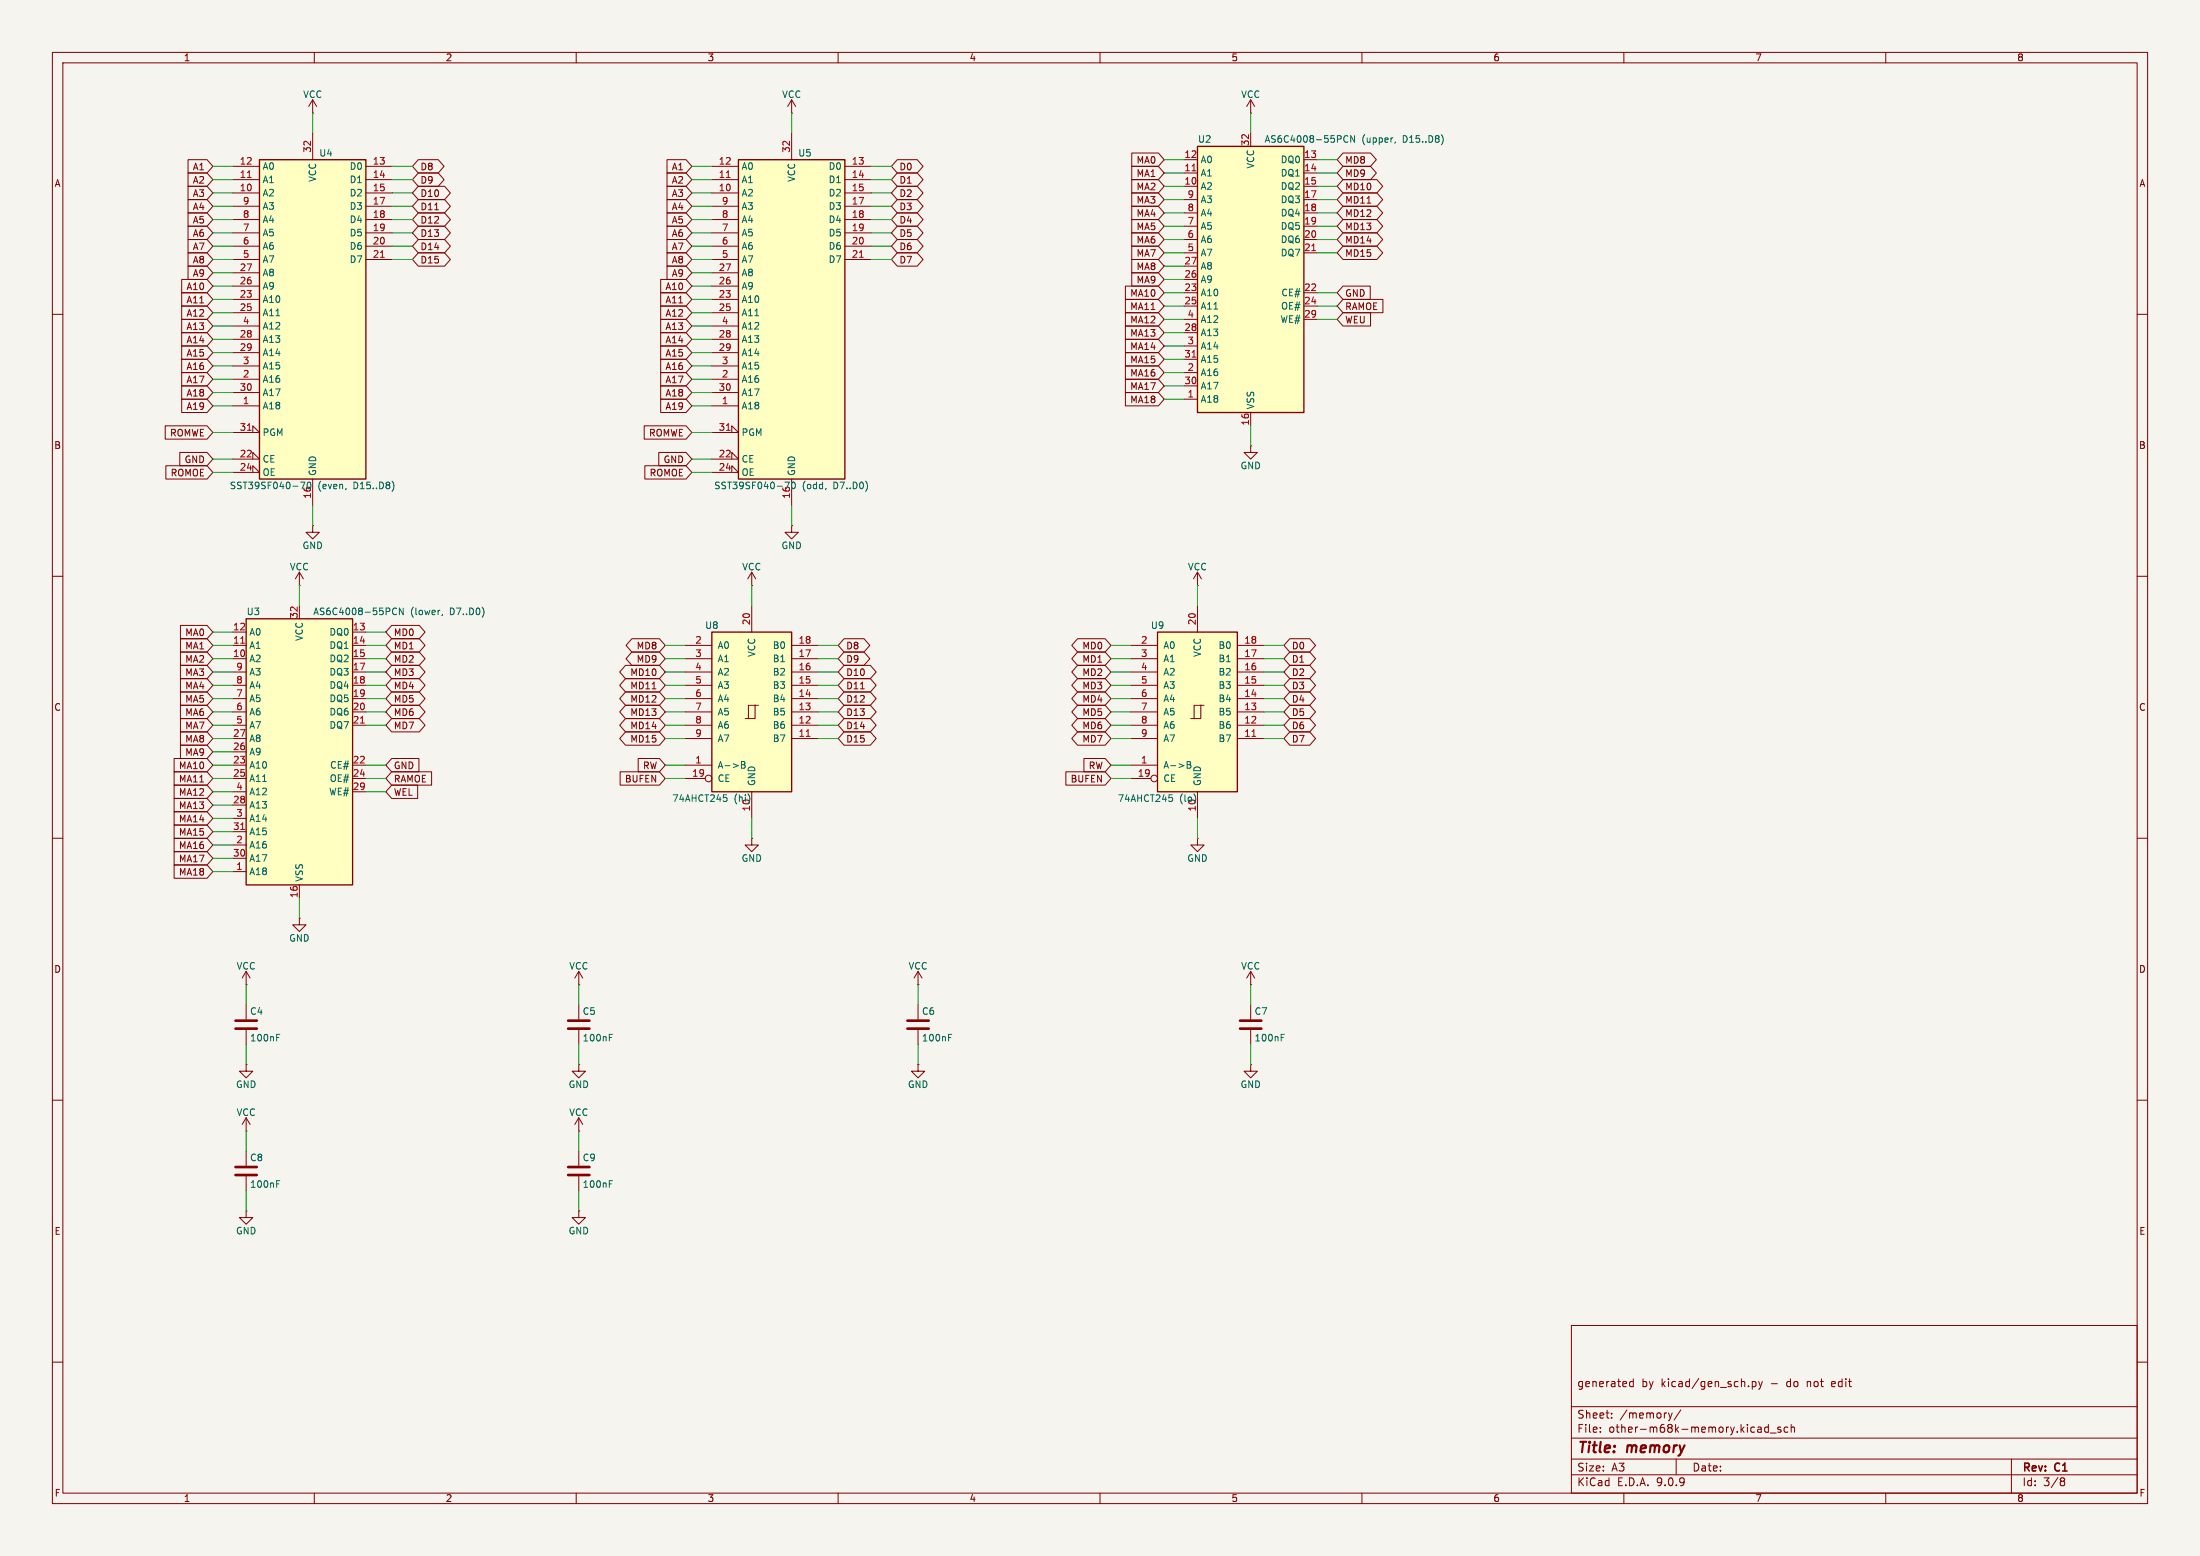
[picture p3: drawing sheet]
<svg xmlns="http://www.w3.org/2000/svg" width="420mm" height="297mm" viewBox="0 0 420 297" stroke-linecap="round" stroke-linejoin="round" font-family="sans-serif">
<path d="M0 0h420v297h-420z" fill="#f5f4ef" stroke="#f5f4ef" stroke-width=".19"/>
<g fill="none" stroke="#840000" stroke-width=".19">
<path d="M10 10h400v277h-400zM12 12h396v273h-396zM60 10v2M110 10v2M160 10v2M210 10v2M260 10v2M310 10v2M360 10v2M10 60h2M408 60h2M10 110h2"/>
<path d="M408 110h2M10 160h2M408 160h2M10 210h2M47 219.7v2.8M408 210h2M47 224.5v2.8M300 253h108v32h-108zM10 260h2M300 278.5h108M300 274.5h108M300 268.5h108"/>
<path d="M305.5 273.2v.2M305.5 272.5v.1M307.7 270.5v.2M307.7 269.8v.1M311.8 263.2v1.5M311.8 263.8l-.4-.1-.3 .3 .1 .6h.6M318.5 269.7l.4 1M318.9 270.7l-.2 .4M319.2 269.7l-.3 1M320 278.5v3M320.9 269.1l-1.3 1.9M334.5 263.8l.4-.1 .3 .3-.1 .6h-.6"/>
<path d="M334.5 263.7v1.5M335.7 263.7l.4 1M336.1 264.7l-.4 .5M336.4 263.7l-.3 1M337.6 271.9v1.5M337.6 272.5l-.4-.1-.3 .3 .1 .6h.6M337.9 273.5h1.2M339.9 272.5l-.3-.1-.2 .2v.2l.5 .2v.3h-.5M341.3 272.5l-.4-.1-.3 .3 .1 .6h.6M341.9 272.5l.3-.1 .3 .1 .1 .9M341.9 271.9v1.5M384 278.5v6.5"/>
<path d="M408 260h2M60 285v2M110 285v2M160 285v2M210 285v2M260 285v2M300 281.5h108M310 285v2M360 285v2M393.6 282.1l.4 .1 .2 .2-.3 .3M393.6 282.7h.3M393.9 282.7l.2 .2 .1 .4-.2 .2-.4 .1"/>
</g>
<path d="M45 222.8h4M45 224.3h4" fill="none" stroke="#840000" stroke-width=".51"/>
<path d="M52.8 226h.4M52.8 225.4h.6" fill="none" stroke="#006464" stroke-width=".19"/>
<path d="M228.6 27.9h20.3v50.8h-20.3z" fill="#ffffc2"/>
<path d="M228.6 27.9h20.3v50.8h-20.3z" fill="none" stroke="#840000" stroke-width=".25"/>
<g fill="none" stroke="#840000" stroke-width=".19">
<path d="M226.1 30.5h2.5M226.1 33h2.5M226.1 35.6h2.5M226.1 38.1h2.5M238.8 25.4v2.5M248.9 30.5h2.6M248.9 33h2.6M248.9 35.6h2.6M248.9 38.1h2.6M226.1 40.6h2.5M226.1 43.2h2.5M226.1 45.7h2.5"/>
<path d="M226.1 48.3h2.5M226.1 50.8h2.5M226.1 53.3h2.5M226.1 55.9h2.5M226.1 58.4h2.5M248.9 40.6h2.6M248.9 43.2h2.6M248.9 45.7h2.6M248.9 48.3h2.6M248.9 55.9h2.6M248.9 58.4h2.6M226.1 61h2.5"/>
<path d="M226.1 63.5h2.5M226.1 66h2.5M226.1 68.6h2.5M226.1 71.1h2.5M226.1 73.7h2.5M226.1 76.2h2.5M238.8 78.7v2.6M248.9 61h2.6"/>
</g>
<path d="M227.6 32.6h.7M250.4 47.8h.8M227.6 68.2h.7" fill="none" stroke="#a90000" stroke-width=".19"/>
<path d="M256.6 26.9l.4 .3 .3-.2M257.3 26l-.3-.1-.4 .3M258.6 25.9v1.3l-.7-1.3v1.3M266.4 27.1l-.1 .2M275.5 26.3v.8" fill="none" stroke="#006464" stroke-width=".19"/>
<path d="M141 30.5h20.3v60.9h-20.3z" fill="#ffffc2"/>
<path d="M141 30.5h20.3v60.9h-20.3z" fill="none" stroke="#840000" stroke-width=".25"/>
<g fill="none" stroke="#840000" stroke-width=".19">
<path d="M135.9 31.8h5.1M135.9 34.3h5.1M135.9 36.8h5.1M135.9 39.4h5.1M151.1 25.4v5.1M161.3 31.8h5.1M161.3 34.3h5.1M161.3 36.8h5.1M161.3 39.4h5.1M135.9 41.9h5.1M135.9 44.5h5.1M135.9 47h5.1"/>
<path d="M135.9 49.5h5.1M135.9 52.1h5.1M135.9 54.6h5.1M135.9 57.2h5.1M135.9 59.7h5.1M161.3 41.9h5.1M161.3 44.5h5.1M161.3 47h5.1M161.3 49.5h5.1M135.9 62.2h5.1M135.9 64.8h5.1M135.9 67.3h5.1"/>
<path d="M135.9 69.9h5.1M135.9 72.4h5.1M135.9 74.9h5.1M135.9 77.5h5.1M135.9 82.6h5.1l-1.3-1.3v1.3M135.9 87.6h5.1l-1.3-1.2v1.2M135.9 90.2h5.1l-1.3-1.3v1.3M151.1 91.4v5.1M57.1 111.8h.1M57.1 109.2l-.7 1.3M57.1 109.2l.8 1.3M57.1 109.2v2.6"/>
<path d="M59.7 100.3v1.3h1.3l-1.3 1.3-1.3-1.3h1.3M59.7 100.3h.1M143.5 111.8h.1M143.5 109.2l-.8 1.3M143.5 109.2l.8 1.3M143.5 109.2v2.6M57.1 175.3v1.2h1.3l-1.3 1.3-1.2-1.3h1.2M57.1 175.3h.1M47 188h.1M47 185.4l-.8 1.3M47 185.4l.8 1.3M47 185.4v2.6"/>
<path d="M47 191.8v2.8M47 196.6v2.8M110.5 188h.1M110.5 185.4l-.8 1.3M110.5 185.4l.8 1.3M110.5 185.4v2.6M110.5 191.8v2.8M110.5 196.6v2.8M47 203.2v1.3h1.3l-1.3 1.2-1.3-1.2h1.3M47 203.2h.1M47 215.9h.1M47 213.4v2.5"/>
<path d="M47 213.4l-.8 1.2M47 213.4l.8 1.2M110.5 203.2v1.3h1.3l-1.3 1.2-1.3-1.2h1.3M110.5 203.2h.1M110.5 215.9h.1M110.5 213.4v2.5M110.5 219.7v2.8M110.5 213.4l-.8 1.2M110.5 213.4l.8 1.2M47 231.1v1.3h1.3l-1.3 1.3-1.3-1.3h1.3M47 231.1h.1M110.5 231.1v1.3h1.3l-1.3 1.3-1.3-1.3h1.3"/>
<path d="M110.5 231.1h.1M110.5 224.5v2.8"/>
</g>
<path d="M138.7 33.9h.7M164.1 49.1h.7M138.7 82.1h.7" fill="none" stroke="#a90000" stroke-width=".19"/>
<path d="M149.8 92h.9l-.6 1.3M151.1 92.8l.1-.5 .2-.3a.72 .72 0 0 1 .1 1.3M157.7 93.2l-.1 .2M52.8 198h.4M52.8 197.4h.6M116.3 198h.4M116.3 197.4h.6M116.3 226h.4M116.3 225.4h.6" fill="none" stroke="#006464" stroke-width=".19"/>
<path d="M45 194.8h4M45 196.3h4M108.5 194.8h4M108.5 196.3h4M108.5 222.8h4M108.5 224.3h4" fill="none" stroke="#840000" stroke-width=".51"/>
<path d="M49.5 30.5h20.3v60.9h-20.3z" fill="#ffffc2"/>
<path d="M49.5 30.5h20.3v60.9h-20.3z" fill="none" stroke="#840000" stroke-width=".25"/>
<g fill="none" stroke="#840000" stroke-width=".19">
<path d="M59.7 19.1v2.5M59.7 19.1l-.8 1.2M59.7 19.1l.8 1.2M44.4 31.8h5.1M44.4 34.3h5.1M44.4 36.8h5.1M44.4 39.4h5.1M59.7 21.6h.1M59.7 25.4v5.1M69.8 31.8h5.1M69.8 34.3h5.1M69.8 36.8h5.1"/>
<path d="M69.8 39.4h5.1M44.4 41.9h5.1M44.4 44.5h5.1M44.4 47h5.1M44.4 49.5h5.1M44.4 52.1h5.1M44.4 54.6h5.1M44.4 57.2h5.1M44.4 59.7h5.1M69.8 41.9h5.1M69.8 44.5h5.1M69.8 47h5.1"/>
<path d="M69.8 49.5h5.1M44.4 62.2h5.1M44.4 64.8h5.1M44.4 67.3h5.1M44.4 69.9h5.1M44.4 72.4h5.1M44.4 74.9h5.1M44.4 77.5h5.1M44.4 82.6h5.1l-1.2-1.3v1.3M44.4 87.6h5.1l-1.2-1.2v1.2M44.4 90.2h5.1l-1.2-1.3v1.3M59.7 91.4v5.1"/>
<path d="M175.3 188h.1M175.3 185.4v2.6M175.3 191.8v2.8M175.3 196.6v2.8M175.3 185.4l-.8 1.3M175.3 185.4l.7 1.3M238.8 188h.1M238.8 185.4v2.6M238.8 191.8v2.8M238.8 196.6v2.8M238.8 185.4l-.8 1.3M238.8 185.4l.7 1.3"/>
<path d="M175.3 203.2v1.3h1.2l-1.2 1.2-1.3-1.2h1.3M175.3 203.2h.1M238.8 203.2v1.3h1.2l-1.2 1.2-1.3-1.2h1.3M238.8 203.2h.1"/>
</g>
<path d="M47.2 33.9h.8M72.6 49.1h.8M47.2 82.1h.8" fill="none" stroke="#a90000" stroke-width=".19"/>
<path d="M57.4 92h.8l-.5 1.3M58.6 92.8l.1-.5 .2-.3 .3 .1 .2 .7M66.1 93.2l-.1 .2M75.1 92.4v.8M181.1 198h.4M181.1 197.4h.6M244.6 198h.4M244.6 197.4h.6" fill="none" stroke="#006464" stroke-width=".19"/>
<path d="M173.2 194.8h4.1M173.2 196.3h4.1M236.7 194.8h4.1M236.7 196.3h4.1" fill="none" stroke="#840000" stroke-width=".51"/>
<path d="M47 118.1h20.3v50.8h-20.3z" fill="#ffffc2"/>
<path d="M47 118.1h20.3v50.8h-20.3z" fill="none" stroke="#840000" stroke-width=".25"/>
<g fill="none" stroke="#840000" stroke-width=".19">
<path d="M238.8 85.1v1.3h1.2l-1.2 1.2-1.3-1.2h1.3M238.8 85.1h.1M57.1 115.6v2.5M228.6 111.8h.1M228.6 109.2l-.8 1.3M228.6 109.2l.8 1.3M228.6 109.2v2.6M44.4 120.7h2.6M44.4 123.2h2.6M44.4 125.7h2.6M44.4 128.3h2.6M44.4 130.8h2.6"/>
<path d="M44.4 133.4h2.6M44.4 135.9h2.6M44.4 138.4h2.6M67.3 120.7h2.5M67.3 123.2h2.5M67.3 125.7h2.5M67.3 128.3h2.5M67.3 130.8h2.5M67.3 133.4h2.5M67.3 135.9h2.5M67.3 138.4h2.5M44.4 141h2.6"/>
<path d="M44.4 143.5h2.6M44.4 146.1h2.6M44.4 148.6h2.6M44.4 151.1h2.6M44.4 153.7h2.6M44.4 156.2h2.6M44.4 158.8h2.6M67.3 146.1h2.5M67.3 148.6h2.5M67.3 151.1h2.5M44.4 161.3h2.6M44.4 163.8h2.6"/>
<path d="M44.4 166.4h2.6M57.1 168.9v2.6M228.6 160v1.3h1.3l-1.3 1.3-1.3-1.3h1.3M228.6 160h.1"/>
</g>
<path d="M46 122.8h.7M68.8 138h.7M46 158.3h.7" fill="none" stroke="#a90000" stroke-width=".19"/>
<path d="M75 117l.3 .3 .4-.1M75.7 116.2l-.4-.1-.3 .3M77 116.1v1.2l-.7-1.2v1.2M84.5 117.3l-.1 .2" fill="none" stroke="#006464" stroke-width=".19"/>
<path d="M221 120.7h15.2v30.4h-15.2z" fill="#ffffc2"/>
<g fill="none" stroke="#840000" stroke-width=".19">
<path d="M151.1 19.1l-.7 1.2M151.1 19.1l.8 1.2M151.1 19.1v2.5M238.8 19.1l-.8 1.2M238.8 19.1l.7 1.2M238.8 19.1v2.5M151.1 21.6h.1M238.8 21.6h.1M151.1 100.3v1.3h1.3l-1.3 1.3-1.2-1.3h1.2M151.1 100.3h.1M228.6 115.6v5.1M215.9 123.2h5.1"/>
<path d="M215.9 125.7h5.1M215.9 128.3h5.1M215.9 130.8h5.1M215.9 133.4h5.1M215.9 135.9h5.1M215.9 138.4h5.1M229.2 134.6h-1.2v2.6M229.9 134.6h-.7v2.6h-1.9M236.2 123.2h5.1M236.2 125.7h5.1M236.2 128.3h5.1M236.2 130.8h5.1"/>
<path d="M236.2 133.4h5.1M236.2 135.9h5.1M236.2 138.4h5.1M215.9 141h5.1M215.9 146.1h5.1M215.9 148.6h3.8M228.6 151.1v5.1M236.2 141h5.1M143.5 160v1.3h1.3l-1.3 1.3-1.3-1.3h1.3M143.5 160h.1"/>
<circle cx="220.3" cy="148.6" r=".63"/>
</g>
<path d="M221 120.7h15.2v30.4h-15.2z" fill="none" stroke="#840000" stroke-width=".25"/>
<path d="M223.2 151.7h.6M223.3 152.2h.3l.3 .2-.2 .5-.4 .1M226.6 145.4h.5l.2 .2-.2 .4 .2 .1 .1 .3-.3 .2h-.5zM226.6 146h.5M228.2 152.1l.1 .5" fill="none" stroke="#006464" stroke-width=".19"/>
<path d="M239 140.6h.7" fill="none" stroke="#a90000" stroke-width=".19"/>
<path d="M135.9 120.7h15.2v30.4h-15.2z" fill="#ffffc2"/>
<g fill="none" stroke="#840000" stroke-width=".19">
<path d="M35.9 35.6h3.6l1.1 1.2-1.1 1.3h-3.6zM35.9 33h3.6l1.1 1.3-1.1 1.3h-3.6zM35.9 30.5h3.6l1.1 1.3-1.1 1.2h-3.6zM35.9 38.1h3.6l1.1 1.3-1.1 1.2h-3.6zM79.9 38.1h5l1.1 1.3-1.1 1.2h-5l-1.2-1.2zM79.9 30.5h3.8l1.1 1.3-1.1 1.2h-3.8l-1.2-1.2zM79.9 33h3.8l1.1 1.3-1.1 1.3h-3.8l-1.2-1.3zM79.9 35.6h5l1.1 1.2-1.1 1.3h-5l-1.2-1.3zM127.3 30.5h3.7l1.1 1.3-1.1 1.2h-3.7zM127.3 33h3.7l1.1 1.3-1.1 1.3h-3.7zM127.3 35.6h3.7l1.1 1.2-1.1 1.3h-3.7zM127.3 38.1h3.7l1.1 1.3-1.1 1.2h-3.7z"/>
<path d="M171.3 38.1h3.8l1.1 1.3-1.1 1.2h-3.8l-1.1-1.2zM171.3 35.6h3.8l1.1 1.2-1.1 1.3h-3.8l-1.1-1.3zM171.3 30.5h3.8l1.1 1.3-1.1 1.2h-3.8l-1.1-1.2zM171.3 33h3.8l1.1 1.3-1.1 1.3h-3.8l-1.1-1.3zM216.1 31.7h5l1.1 1.3-1.1 1.3h-5zM216.1 29.2h5l1.1 1.3-1.1 1.3h-5zM216.1 39.4h5l1.1 1.2-1.1 1.3h-5zM216.1 36.8h5l1.1 1.3-1.1 1.3h-5zM216.1 34.3h5l1.1 1.3-1.1 1.2h-5zM256.4 39.4h6.5l1.1 1.2-1.1 1.3h-6.5l-1.1-1.3zM256.4 36.8h6.5l1.1 1.3-1.1 1.3h-6.5l-1.1-1.3zM256.4 34.3h6.5l1.1 1.3-1.1 1.2h-6.5l-1.1-1.2z"/>
<path d="M256.4 31.7h5.2l1.2 1.3-1.2 1.3h-5.2l-1.1-1.3zM256.4 29.2h5.2l1.2 1.3-1.2 1.3h-5.2l-1.1-1.3zM261 38.8h.7M34.7 53.3h4.8l1.1 1.3-1.1 1.3h-4.8zM34.7 55.9h4.8l1.1 1.3-1.1 1.2h-4.8zM34.7 58.4h4.8l1.1 1.3-1.1 1.3h-4.8zM35.9 40.6h3.6l1.1 1.3-1.1 1.3h-3.6zM35.9 43.2h3.6l1.1 1.3-1.1 1.2h-3.6zM35.9 45.7h3.6l1.1 1.3-1.1 1.3h-3.6zM35.9 48.3h3.6l1.1 1.2-1.1 1.3h-3.6zM35.9 50.8h3.6l1.1 1.3-1.1 1.2h-3.6zM79.9 48.3h5l1.1 1.2-1.1 1.3h-5l-1.2-1.3z"/>
<path d="M79.9 40.6h5l1.1 1.3-1.1 1.3h-5l-1.2-1.3zM79.9 43.2h5l1.1 1.3-1.1 1.2h-5l-1.2-1.2zM79.9 45.7h5l1.1 1.3-1.1 1.3h-5l-1.2-1.3zM83 40h.7M126.1 55.9h4.9l1.1 1.3-1.1 1.2h-4.9zM126.1 53.3h4.9l1.1 1.3-1.1 1.3h-4.9zM126.1 58.4h4.9l1.1 1.3-1.1 1.3h-4.9zM127.3 40.6h3.7l1.1 1.3-1.1 1.3h-3.7zM127.3 43.2h3.7l1.1 1.3-1.1 1.2h-3.7zM127.3 45.7h3.7l1.1 1.3-1.1 1.3h-3.7zM127.3 48.3h3.7l1.1 1.2-1.1 1.3h-3.7zM127.3 50.8h3.7l1.1 1.3-1.1 1.2h-3.7z"/>
<path d="M171.3 40.6h3.8l1.1 1.3-1.1 1.3h-3.8l-1.1-1.3zM171.3 48.3h3.8l1.1 1.2-1.1 1.3h-3.8l-1.1-1.3zM171.3 45.7h3.8l1.1 1.3-1.1 1.3h-3.8l-1.1-1.3zM171.3 43.2h3.8l1.1 1.3-1.1 1.2h-3.8l-1.1-1.2zM214.8 59.7h6.3l1.1 1.3-1.1 1.2h-6.3zM214.8 57.1h6.3l1.1 1.3-1.1 1.3h-6.3zM214.8 54.6h6.3l1.1 1.3-1.1 1.3h-6.3zM216.1 47h5l1.1 1.3-1.1 1.2h-5zM216.1 52.1h5l1.1 1.2-1.1 1.3h-5zM216.1 49.5h5l1.1 1.3-1.1 1.3h-5zM216.1 44.4h5l1.1 1.3-1.1 1.3h-5zM216.1 41.9h5l1.1 1.3-1.1 1.3h-5z"/>
<path d="M256.4 47h6.5l1.1 1.3-1.1 1.2h-6.5l-1.1-1.2zM256.4 44.4h6.5l1.1 1.3-1.1 1.3h-6.5l-1.1-1.3zM256.4 59.7h5.2v2.5h-5.2l-1.1-1.2zM256.4 57.1h7.6v2.6h-7.6l-1.1-1.3zM256.4 54.6h5.2v2.6h-5.2l-1.1-1.3zM256.4 41.9h6.5l1.1 1.3-1.1 1.3h-6.5l-1.1-1.3zM34.7 63.5h4.8l1.1 1.3-1.1 1.2h-4.8zM34.7 66h4.8l1.1 1.3-1.1 1.3h-4.8zM34.7 68.6h4.8l1.1 1.3-1.1 1.2h-4.8zM34.7 71.1h4.8l1.1 1.3-1.1 1.3h-4.8zM34.7 73.7h4.8l1.1 1.2-1.1 1.3h-4.8zM34.7 76.2h4.8l1.1 1.3-1.1 1.2h-4.8z"/>
<path d="M34.7 61h4.8l1.1 1.2-1.1 1.3h-4.8zM126.1 76.2h4.9l1.1 1.3-1.1 1.2h-4.9zM126.1 73.7h4.9l1.1 1.2-1.1 1.3h-4.9zM126.1 71.1h4.9l1.1 1.3-1.1 1.3h-4.9zM126.1 68.6h4.9l1.1 1.3-1.1 1.2h-4.9zM126.1 66h4.9l1.1 1.3-1.1 1.3h-4.9zM126.1 63.5h4.9l1.1 1.3-1.1 1.2h-4.9zM126.1 61h4.9l1.1 1.2-1.1 1.3h-4.9zM214.8 62.2h6.3l1.1 1.3-1.1 1.3h-6.3zM214.8 64.8h6.3l1.1 1.2-1.1 1.3h-6.3zM214.8 67.3h6.3l1.1 1.3-1.1 1.3h-6.3zM214.8 69.8h6.3l1.1 1.3-1.1 1.3h-6.3z"/>
<path d="M214.8 72.4h6.3l1.1 1.3-1.1 1.2h-6.3zM214.8 74.9h6.3l1.1 1.3-1.1 1.3h-6.3zM31.5 81.3h8l1.1 1.3-1.1 1.2h-8zM31.7 88.9h7.8l1.1 1.3-1.1 1.2h-7.8zM34.3 86.4h5.2l1.1 1.2-1.1 1.3h-5.2zM123 81.3h8l1.1 1.3-1.1 1.2h-8zM123.1 88.9h7.9l1.1 1.3-1.1 1.2h-7.9zM125.8 86.4h5.2l1.1 1.2-1.1 1.3h-5.2zM34.4 119.4h5.1l1.1 1.3-1.1 1.2h-5.1zM74.8 119.4h5.2l1.1 1.3-1.1 1.2h-5.2l-1.1-1.2zM143.5 115.6v5.1M34.4 137.2h5.1l1.1 1.2-1.1 1.3h-5.1z"/>
<path d="M34.4 121.9h5.1l1.1 1.3-1.1 1.3h-5.1zM34.4 124.5h5.1l1.1 1.2-1.1 1.3h-5.1zM34.4 127h5.1l1.1 1.3-1.1 1.2h-5.1zM34.4 129.5h5.1l1.1 1.3-1.1 1.3h-5.1zM34.4 132.1h5.1l1.1 1.3-1.1 1.2h-5.1zM34.4 134.6h5.1l1.1 1.3-1.1 1.3h-5.1zM34.4 139.7h5.1l1.1 1.3-1.1 1.2h-5.1zM74.8 121.9h5.2l1.1 1.3-1.1 1.3h-5.2l-1.1-1.3zM74.8 124.5h5.2l1.1 1.2-1.1 1.3h-5.2l-1.1-1.3zM74.8 127h5.2l1.1 1.3-1.1 1.2h-5.2l-1.1-1.2zM74.8 129.5h5.2l1.1 1.3-1.1 1.3h-5.2l-1.1-1.3zM74.8 132.1h5.2l1.1 1.3-1.1 1.2h-5.2l-1.1-1.2z"/>
<path d="M74.8 134.6h5.2l1.1 1.3-1.1 1.3h-5.2l-1.1-1.3zM74.8 137.2h5.2l1.1 1.2-1.1 1.3h-5.2l-1.1-1.3zM119.4 139.7h6.5l1.1 1.3-1.1 1.2h-6.5l-1.1-1.2zM119.4 137.2h6.5l1.1 1.2-1.1 1.3h-6.5l-1.1-1.3zM119.4 134.6h6.5l1.1 1.3-1.1 1.3h-6.5l-1.1-1.3zM119.4 127h6.5l1.1 1.3-1.1 1.2h-6.5l-1.1-1.2zM119.4 129.5h6.5l1.1 1.3-1.1 1.3h-6.5l-1.1-1.3zM119.4 132.1h6.5l1.1 1.3-1.1 1.2h-6.5l-1.1-1.2zM120.6 121.9h5.3l1.1 1.3-1.1 1.3h-5.3l-1.1-1.3zM120.6 124.5h5.3l1.1 1.2-1.1 1.3h-5.3l-1.1-1.3zM124.5 131.5h.7M130.8 123.2h5.1"/>
<path d="M130.8 125.7h5.1M130.8 128.3h5.1M130.8 130.8h5.1M130.8 133.4h5.1M130.8 135.9h5.1M130.8 138.4h5.1M144.1 134.6h-1.2v2.6M144.8 134.6h-.7v2.6h-1.9M151.1 123.2h5.1M151.1 125.7h5.1M151.1 128.3h5.1M151.1 130.8h5.1"/>
<path d="M151.1 133.4h5.1M151.1 135.9h5.1M151.1 138.4h5.1M161.1 132.1h5.1l1.1 1.3-1.1 1.2h-5.1l-1.1-1.2zM161.1 139.7h5.1l1.1 1.3-1.1 1.2h-5.1l-1.1-1.2zM161.1 137.2h5.1l1.1 1.2-1.1 1.3h-5.1l-1.1-1.3zM161.1 134.6h5.1l1.1 1.3-1.1 1.3h-5.1l-1.1-1.3zM161.1 121.9h3.8l1.2 1.3-1.2 1.3h-3.8l-1.1-1.3zM161.1 129.5h5.1l1.1 1.3-1.1 1.3h-5.1l-1.1-1.3zM161.1 127h5.1l1.1 1.3-1.1 1.2h-5.1l-1.1-1.2zM161.1 124.5h3.8l1.2 1.2-1.2 1.3h-3.8l-1.1-1.3zM164.3 131.5h.7"/>
<path d="M205.7 121.9h5.3l1.1 1.3-1.1 1.3h-5.3l-1.1-1.3zM205.7 124.5h5.3l1.1 1.2-1.1 1.3h-5.3l-1.1-1.3zM205.7 127h5.3l1.1 1.3-1.1 1.2h-5.3l-1.1-1.2zM205.7 129.5h5.3l1.1 1.3-1.1 1.3h-5.3l-1.1-1.3zM205.7 132.1h5.3l1.1 1.3-1.1 1.2h-5.3l-1.1-1.2zM205.7 134.6h5.3l1.1 1.3-1.1 1.3h-5.3l-1.1-1.3zM205.7 137.2h5.3l1.1 1.2-1.1 1.3h-5.3l-1.1-1.3zM205.7 139.7h5.3l1.1 1.3-1.1 1.2h-5.3l-1.1-1.2zM246.2 132.1h3.8l1.1 1.3-1.1 1.2h-3.8l-1.1-1.2zM246.2 134.6h3.8l1.1 1.3-1.1 1.3h-3.8l-1.1-1.3zM246.2 137.2h3.8l1.1 1.2-1.1 1.3h-3.8l-1.1-1.3zM246.2 139.7h3.8l1.1 1.3-1.1 1.2h-3.8l-1.1-1.2z"/>
<path d="M246.2 129.5h3.8l1.1 1.3-1.1 1.3h-3.8l-1.1-1.3zM246.2 127h3.8l1.1 1.3-1.1 1.2h-3.8l-1.1-1.2zM246.2 124.5h3.8l1.1 1.2-1.1 1.3h-3.8l-1.1-1.3zM246.2 121.9h3.8l1.1 1.3-1.1 1.3h-3.8l-1.1-1.3zM33.2 147.3h6.3l1.1 1.3-1.1 1.3h-6.3zM33.2 157.5h6.3l1.1 1.3-1.1 1.2h-6.3zM33.2 154.9h6.3l1.1 1.3-1.1 1.3h-6.3zM33.2 152.4h6.3l1.1 1.3-1.1 1.2h-6.3zM33.2 149.9h6.3l1.1 1.2-1.1 1.3h-6.3zM33.2 144.8h6.3l1.1 1.3-1.1 1.2h-6.3zM34.4 142.2h5.1l1.1 1.3-1.1 1.3h-5.1zM74.8 144.8h5.2v2.5h-5.2l-1.1-1.2z"/>
<path d="M74.8 147.3h7.6v2.6h-7.6l-1.1-1.3zM74.8 149.9h4.9v2.5h-4.9l-1.1-1.3zM118.4 147.3h7.5l1.1 1.3-1.1 1.3h-7.5zM121.8 144.8h4.1l1.1 1.3-1.1 1.2h-4.1zM130.8 141h5.1M130.8 146.1h5.1M130.8 148.6h3.8M143.5 151.1v5.1M151.1 141h5.1M203.5 147.3h7.5l1.1 1.3-1.1 1.3h-7.5zM206.9 144.8h4.1l1.1 1.3-1.1 1.2h-4.1zM33.2 165.1h6.3l1.1 1.3-1.1 1.2h-6.3z"/>
<path d="M33.2 162.6h6.3l1.1 1.2-1.1 1.3h-6.3zM33.2 160h6.3l1.1 1.3-1.1 1.3h-6.3z"/>
<circle cx="135.3" cy="148.6" r=".63"/>
</g>
<path d="M135.9 120.7h15.2v30.4h-15.2z" fill="none" stroke="#840000" stroke-width=".25"/>
<path d="M138.1 151.7h.6M138.2 152.2h.4l.2 .2-.1 .5-.5 .1M141.5 145.4h.5l.2 .2-.2 .4 .2 .1 .1 .3-.3 .2h-.5zM141.5 146h.5" fill="none" stroke="#006464" stroke-width=".19"/>
<path d="M153.9 140.6h.7" fill="none" stroke="#a90000" stroke-width=".19"/>
<g fill="none" stroke="#009600" stroke-width=".19">
<path d="M40.6 34.3h3.8M40.6 39.4h3.8M40.6 31.8h3.8M40.6 36.8h3.8M59.7 21.6v3.8M74.9 34.3h3.8M74.9 39.4h3.8M74.9 31.8h3.8M74.9 36.8h3.8M132.1 34.3h3.8M132.1 39.4h3.8M132.1 31.8h3.8"/>
<path d="M132.1 36.8h3.8M151.1 21.6v3.8M166.4 34.3h3.8M166.4 39.4h3.8M166.4 31.8h3.8M166.4 36.8h3.8M222.2 30.5h3.9M222.2 33h3.9M222.2 35.6h3.9M222.2 38.1h3.9M238.8 21.6v3.8M251.5 30.5h3.8"/>
<path d="M251.5 33h3.8M251.5 35.6h3.8M251.5 38.1h3.8M40.6 47h3.8M40.6 44.5h3.8M40.6 41.9h3.8M40.6 59.7h3.8M40.6 57.2h3.8M40.6 54.6h3.8M40.6 49.5h3.8M40.6 52.1h3.8M74.9 47h3.8"/>
<path d="M74.9 44.5h3.8M74.9 41.9h3.8M74.9 49.5h3.8M132.1 47h3.8M132.1 44.5h3.8M132.1 41.9h3.8M132.1 59.7h3.8M132.1 57.2h3.8M132.1 54.6h3.8M132.1 49.5h3.8M132.1 52.1h3.8M166.4 47h3.8"/>
<path d="M166.4 44.5h3.8M166.4 41.9h3.8M166.4 49.5h3.8M222.2 40.6h3.9M222.2 43.2h3.9M222.2 45.7h3.9M222.2 58.4h3.9M222.2 48.3h3.9M222.2 50.8h3.9M222.2 55.9h3.9M222.2 53.3h3.9M251.5 40.6h3.8"/>
<path d="M251.5 43.2h3.8M251.5 45.7h3.8M251.5 58.4h3.8M251.5 48.3h3.8M251.5 55.9h3.8M40.6 67.3h3.8M40.6 69.9h3.8M40.6 72.4h3.8M40.6 74.9h3.8M40.6 77.5h3.8M40.6 64.8h3.8M40.6 62.2h3.8"/>
<path d="M132.1 67.3h3.8M132.1 69.9h3.8M132.1 72.4h3.8M132.1 74.9h3.8M132.1 77.5h3.8M132.1 64.8h3.8M132.1 62.2h3.8M222.2 66h3.9M222.2 68.6h3.9M222.2 71.1h3.9M222.2 73.7h3.9M222.2 76.2h3.9"/>
<path d="M222.2 61h3.9M222.2 63.5h3.9M251.5 61h3.8M40.6 90.2h3.8M40.6 82.6h3.8M40.6 87.6h3.8M59.7 96.5v3.8M132.1 90.2h3.8M132.1 82.6h3.8M132.1 87.6h3.8M151.1 96.5v3.8M238.8 81.3v3.8"/>
<path d="M57.1 111.8v3.8M143.5 111.8v3.8M228.6 111.8v3.8M40.6 138.4h3.8M40.6 135.9h3.8M40.6 125.7h3.8M40.6 123.2h3.8M40.6 133.4h3.8M40.6 130.8h3.8M40.6 128.3h3.8M40.6 120.7h3.8M69.8 138.4h3.9"/>
<path d="M69.8 135.9h3.9M69.8 125.7h3.9M69.8 123.2h3.9M69.8 133.4h3.9M69.8 130.8h3.9M69.8 128.3h3.9M69.8 120.7h3.9M127 138.4h3.8M127 135.9h3.8M127 125.7h3.8M127 123.2h3.8M127 133.4h3.8"/>
<path d="M127 130.8h3.8M127 128.3h3.8M156.2 138.4h3.8M156.2 135.9h3.8M156.2 125.7h3.8M156.2 123.2h3.8M156.2 133.4h3.8M156.2 130.8h3.8M156.2 128.3h3.8M212.1 138.4h3.8M212.1 135.9h3.8M212.1 125.7h3.8"/>
<path d="M212.1 123.2h3.8M212.1 133.4h3.8M212.1 130.8h3.8M212.1 128.3h3.8M241.3 138.4h3.8M241.3 135.9h3.8M241.3 125.7h3.8M241.3 123.2h3.8M241.3 133.4h3.8M241.3 130.8h3.8M241.3 128.3h3.8M40.6 141h3.8"/>
<path d="M40.6 148.6h3.8M40.6 146.1h3.8M40.6 151.1h3.8M40.6 158.8h3.8M40.6 156.2h3.8M40.6 143.5h3.8M40.6 153.7h3.8M69.8 148.6h3.9M69.8 146.1h3.9M69.8 151.1h3.9M127 141h3.8M127 148.6h3.8"/>
<path d="M127 146.1h3.8M143.5 156.2v3.8M156.2 141h3.8M212.1 141h3.8M212.1 148.6h3.8M212.1 146.1h3.8M228.6 156.2v3.8M241.3 141h3.8M40.6 161.3h3.8M40.6 163.8h3.8M40.6 166.4h3.8M57.1 171.5v3.8"/>
<path d="M47 188v3.8M47 199.4v3.8M110.5 188v3.8M110.5 199.4v3.8M175.3 188v3.8M175.3 199.4v3.8M238.8 188v3.8M238.8 199.4v3.8M47 215.9v3.8M110.5 215.9v3.8M47 227.3v3.8M110.5 227.3v3.8"/>
</g>
<g font-size="2.8" fill="#840000">
<text x="301" y="277.9">Title:</text>
<text x="310.6" y="277.9">memory</text>
</g>
<g font-size="2.1" fill="#840000">
<text x="301" y="265">generated</text>
<text x="313.4" y="265">by</text>
<text x="317.2" y="265">kicad/gen_sch.py</text>
<text x="338.2" y="265">-</text>
<text x="341.3" y="265">do</text>
<text x="345.3" y="265">not</text>
<text x="350.2" y="265">edit</text>
<text x="301" y="273.7">File:</text>
<text x="301" y="271">Sheet:</text>
<text x="307.1" y="273.7">other-m68k-memory.kicad_sch</text>
<text x="309.2" y="271">/memory/</text>
<text x="301" y="281.1">Size:</text>
<text x="307.6" y="281.1">A3</text>
<text x="323" y="281.1">Date:</text>
<text x="386" y="281.3">Rev:</text>
<text x="392.4" y="281.3">C1</text>
<text x="301" y="283.9">KiCad</text>
<text x="308.7" y="283.9">E.D.A.</text>
<text x="316.3" y="283.9">9.0.9</text>
<text x="386" y="283.9">Id:</text>
<text x="390.1" y="283.9">3/8</text>
</g>
<g font-size="1.8" fill="#840000">
<text x="35" y="11.9">1</text>
<text x="85" y="11.9">2</text>
<text x="135" y="11.9">3</text>
<text x="185" y="11.9">4</text>
<text x="235" y="11.9">5</text>
<text x="285" y="11.9">6</text>
<text x="335" y="11.9">7</text>
<text x="385" y="11.9">8</text>
<text x="10.3" y="35.9">A</text>
<text x="36.7" y="35.2">A2</text>
<text x="36.7" y="32.7">A1</text>
<text x="80.2" y="32.7">D8</text>
<text x="80.2" y="35.2">D9</text>
<text x="128.1" y="32.7">A1</text>
<text x="128.1" y="35.2">A2</text>
<text x="171.6" y="32.7">D0</text>
<text x="171.6" y="35.2">D1</text>
<text x="216.9" y="34">MA1</text>
<text x="216.9" y="31.4">MA0</text>
<text x="256.7" y="34">MD9</text>
<text x="256.7" y="31.4">MD8</text>
<text x="408.3" y="35.9">A</text>
<text x="36.7" y="37.8">A3</text>
<text x="36.7" y="40.3">A4</text>
<text x="80.2" y="40.3">D11</text>
<text x="80.2" y="37.8">D10</text>
<text x="128.1" y="37.8">A3</text>
<text x="128.1" y="40.3">A4</text>
<text x="171.6" y="40.3">D3</text>
<text x="171.6" y="37.8">D2</text>
<text x="216.9" y="41.6">MA4</text>
<text x="216.9" y="39.1">MA3</text>
<text x="216.9" y="36.5">MA2</text>
<text x="256.7" y="41.6">MD12</text>
<text x="256.7" y="39.1">MD11</text>
<text x="256.7" y="36.5">MD10</text>
<text x="36.7" y="42.9">A5</text>
<text x="36.7" y="45.4">A6</text>
<text x="36.7" y="47.9">A7</text>
<text x="80.2" y="42.9">D12</text>
<text x="80.2" y="45.4">D13</text>
<text x="80.2" y="47.9">D14</text>
<text x="128.1" y="42.9">A5</text>
<text x="128.1" y="45.4">A6</text>
<text x="128.1" y="47.9">A7</text>
<text x="171.6" y="42.9">D4</text>
<text x="171.6" y="47.9">D6</text>
<text x="171.6" y="45.4">D5</text>
<text x="216.9" y="46.7">MA6</text>
<text x="216.9" y="44.1">MA5</text>
<text x="256.7" y="46.7">MD14</text>
<text x="256.7" y="44.1">MD13</text>
<text x="36.7" y="50.5">A8</text>
<text x="36.7" y="53">A9</text>
<text x="80.2" y="50.5">D15</text>
<text x="128.1" y="50.5">A8</text>
<text x="128.1" y="53">A9</text>
<text x="171.6" y="50.5">D7</text>
<text x="216.9" y="49.2">MA7</text>
<text x="216.9" y="51.8">MA8</text>
<text x="256.7" y="49.2">MD15</text>
<text x="35.5" y="55.6">A10</text>
<text x="35.5" y="58.1">A11</text>
<text x="126.9" y="58.1">A11</text>
<text x="126.9" y="55.6">A10</text>
<text x="215.7" y="59.4">MA11</text>
<text x="215.7" y="56.8">MA10</text>
<text x="216.9" y="54.3">MA9</text>
<text x="256.7" y="59.4">RAMOE</text>
<text x="256.7" y="56.8">GND</text>
<text x="35.5" y="65.7">A14</text>
<text x="35.5" y="63.2">A13</text>
<text x="35.5" y="60.6">A12</text>
<text x="126.9" y="65.7">A14</text>
<text x="126.9" y="63.2">A13</text>
<text x="126.9" y="60.6">A12</text>
<text x="215.7" y="61.9">MA12</text>
<text x="215.7" y="64.5">MA13</text>
<text x="256.7" y="61.9">WEU</text>
<text x="35.5" y="68.3">A15</text>
<text x="35.5" y="70.8">A16</text>
<text x="126.9" y="70.8">A16</text>
<text x="126.9" y="68.3">A15</text>
<text x="215.7" y="67">MA14</text>
<text x="215.7" y="69.5">MA15</text>
<text x="35.5" y="73.3">A17</text>
<text x="35.5" y="75.9">A18</text>
<text x="126.9" y="75.9">A18</text>
<text x="126.9" y="73.3">A17</text>
<text x="215.7" y="72.1">MA16</text>
<text x="215.7" y="74.6">MA17</text>
<text x="215.7" y="77.2">MA18</text>
<text x="32.4" y="83.5">ROMWE</text>
<text x="35.5" y="78.4">A19</text>
<text x="123.8" y="83.5">ROMWE</text>
<text x="126.9" y="78.4">A19</text>
<text x="10.3" y="85.9">B</text>
<text x="35.1" y="88.6">GND</text>
<text x="126.6" y="88.6">GND</text>
<text x="408.2" y="85.9">B</text>
<text x="32.5" y="91.1">ROMOE</text>
<text x="123.9" y="91.1">ROMOE</text>
<text x="35.3" y="121.6">MA0</text>
<text x="35.3" y="124.1">MA1</text>
<text x="75.1" y="121.6">MD0</text>
<text x="75.1" y="124.1">MD1</text>
<text x="121.4" y="124.1">MD8</text>
<text x="161.4" y="124.1">D8</text>
<text x="206.5" y="124.1">MD0</text>
<text x="246.5" y="124.1">D0</text>
<text x="35.3" y="126.7">MA2</text>
<text x="35.3" y="129.2">MA3</text>
<text x="35.3" y="131.8">MA4</text>
<text x="75.1" y="126.7">MD2</text>
<text x="75.1" y="129.2">MD3</text>
<text x="75.1" y="131.8">MD4</text>
<text x="120.2" y="129.2">MD10</text>
<text x="120.2" y="131.8">MD11</text>
<text x="121.4" y="126.7">MD9</text>
<text x="161.4" y="131.8">D11</text>
<text x="161.4" y="129.2">D10</text>
<text x="161.4" y="126.7">D9</text>
<text x="206.5" y="126.7">MD1</text>
<text x="206.5" y="129.2">MD2</text>
<text x="206.5" y="131.8">MD3</text>
<text x="246.5" y="131.8">D3</text>
<text x="246.5" y="129.2">D2</text>
<text x="246.5" y="126.7">D1</text>
<text x="10.3" y="135.9">C</text>
<text x="35.3" y="134.3">MA5</text>
<text x="35.3" y="136.8">MA6</text>
<text x="75.1" y="134.3">MD5</text>
<text x="75.1" y="136.8">MD6</text>
<text x="120.2" y="136.8">MD13</text>
<text x="120.2" y="134.3">MD12</text>
<text x="161.4" y="134.3">D12</text>
<text x="161.4" y="136.8">D13</text>
<text x="206.5" y="134.3">MD4</text>
<text x="206.5" y="136.8">MD5</text>
<text x="246.5" y="134.3">D4</text>
<text x="246.5" y="136.8">D5</text>
<text x="408.2" y="135.9">C</text>
<text x="35.3" y="139.4">MA7</text>
<text x="35.3" y="141.9">MA8</text>
<text x="75.1" y="139.4">MD7</text>
<text x="120.2" y="141.9">MD15</text>
<text x="120.2" y="139.4">MD14</text>
<text x="161.4" y="141.9">D15</text>
<text x="161.4" y="139.4">D14</text>
<text x="206.5" y="139.4">MD6</text>
<text x="206.5" y="141.9">MD7</text>
<text x="246.5" y="139.4">D6</text>
<text x="246.5" y="141.9">D7</text>
<text x="34" y="149.5">MA11</text>
<text x="34" y="147">MA10</text>
<text x="35.3" y="144.5">MA9</text>
<text x="75.1" y="147">GND</text>
<text x="75.1" y="149.5">RAMOE</text>
<text x="119.2" y="149.5">BUFEN</text>
<text x="122.6" y="147">RW</text>
<text x="204.3" y="149.5">BUFEN</text>
<text x="207.7" y="147">RW</text>
<text x="34" y="154.6">MA13</text>
<text x="34" y="152.1">MA12</text>
<text x="75.1" y="152.1">WEL</text>
<text x="34" y="159.7">MA15</text>
<text x="34" y="157.2">MA14</text>
<text x="34" y="167.3">MA18</text>
<text x="34" y="164.8">MA17</text>
<text x="34" y="162.2">MA16</text>
<text x="10.3" y="185.9">D</text>
<text x="408.2" y="185.9">D</text>
<text x="10.3" y="235.9">E</text>
<text x="408.3" y="235.9">E</text>
<text x="10.3" y="285.9">F</text>
<text x="35" y="286.9">1</text>
<text x="85" y="286.9">2</text>
<text x="135" y="286.9">3</text>
<text x="185" y="286.9">4</text>
<text x="235" y="286.9">5</text>
<text x="285" y="286.9">6</text>
<text x="335" y="286.9">7</text>
<text x="385" y="286.9">8</text>
<text x="408.3" y="285.9">F</text>
</g>
<g font-size="1.8" fill="#006464">
<text x="57.8" y="18.9">VCC</text>
<text x="149.2" y="18.9">VCC</text>
<text x="236.8" y="18.9">VCC</text>
<text x="228.6" y="27.4">U2</text>
<text x="241.3" y="27.4">AS6C4008-55PCN</text>
<text x="260" y="27.4">(upper,</text>
<text x="267.9" y="27.4">D15..D8)</text>
<text x="50" y="32.6">A0</text>
<text x="50" y="35.2">A1</text>
<text x="60.6" y="34.8" transform="rotate(-90 60.6 34.8)">VCC</text>
<text x="60.9" y="30.1">U4</text>
<text x="66.7" y="32.6">D0</text>
<text x="66.7" y="35.2">D1</text>
<text x="141.5" y="32.6">A0</text>
<text x="141.5" y="35.2">A1</text>
<text x="152" y="34.8" transform="rotate(-90 152 34.8)">VCC</text>
<text x="152.3" y="30.1">U5</text>
<text x="158.1" y="32.6">D0</text>
<text x="158.1" y="35.2">D1</text>
<text x="229.1" y="31.3">A0</text>
<text x="229.1" y="33.9">A1</text>
<text x="239.6" y="32.3" transform="rotate(-90 239.6 32.3)">VCC</text>
<text x="244.4" y="31.3">DQ0</text>
<text x="244.4" y="33.9">DQ1</text>
<text x="50" y="37.7">A2</text>
<text x="50" y="40.2">A3</text>
<text x="66.7" y="37.7">D2</text>
<text x="66.7" y="40.2">D3</text>
<text x="141.5" y="37.7">A2</text>
<text x="141.5" y="40.2">A3</text>
<text x="158.1" y="37.7">D2</text>
<text x="158.1" y="40.2">D3</text>
<text x="229.1" y="36.4">A2</text>
<text x="229.1" y="39">A3</text>
<text x="229.1" y="41.5">A4</text>
<text x="244.4" y="36.4">DQ2</text>
<text x="244.4" y="39">DQ3</text>
<text x="244.4" y="41.5">DQ4</text>
<text x="50" y="42.8">A4</text>
<text x="50" y="45.3">A5</text>
<text x="50" y="47.9">A6</text>
<text x="66.7" y="42.8">D4</text>
<text x="66.7" y="45.3">D5</text>
<text x="66.7" y="47.9">D6</text>
<text x="141.5" y="42.8">A4</text>
<text x="141.5" y="45.3">A5</text>
<text x="141.5" y="47.9">A6</text>
<text x="158.1" y="42.8">D4</text>
<text x="158.1" y="45.3">D5</text>
<text x="158.1" y="47.9">D6</text>
<text x="229.1" y="44">A5</text>
<text x="229.1" y="46.6">A6</text>
<text x="244.4" y="44">DQ5</text>
<text x="244.4" y="46.6">DQ6</text>
<text x="50" y="50.4">A7</text>
<text x="50" y="52.9">A8</text>
<text x="66.7" y="50.4">D7</text>
<text x="141.5" y="50.4">A7</text>
<text x="141.5" y="52.9">A8</text>
<text x="158.1" y="50.4">D7</text>
<text x="229.1" y="49.1">A7</text>
<text x="229.1" y="51.7">A8</text>
<text x="244.4" y="49.1">DQ7</text>
<text x="50" y="55.5">A9</text>
<text x="50" y="58">A10</text>
<text x="141.5" y="55.5">A9</text>
<text x="141.5" y="58">A10</text>
<text x="229.1" y="54.2">A9</text>
<text x="229.1" y="56.7">A10</text>
<text x="229.1" y="59.3">A11</text>
<text x="244.5" y="59.3">OE#</text>
<text x="244.5" y="56.7">CE#</text>
<text x="50" y="60.6">A11</text>
<text x="50" y="63.1">A12</text>
<text x="50" y="65.6">A13</text>
<text x="141.5" y="60.6">A11</text>
<text x="141.5" y="63.1">A12</text>
<text x="141.5" y="65.6">A13</text>
<text x="229.1" y="61.8">A12</text>
<text x="229.1" y="64.4">A13</text>
<text x="244.3" y="61.8">WE#</text>
<text x="50" y="68.2">A14</text>
<text x="50" y="70.7">A15</text>
<text x="141.5" y="68.2">A14</text>
<text x="141.5" y="70.7">A15</text>
<text x="229.1" y="66.9">A14</text>
<text x="229.1" y="69.4">A15</text>
<text x="229.1" y="72">A16</text>
<text x="50" y="73.3">A16</text>
<text x="50" y="75.8">A17</text>
<text x="141.5" y="73.3">A16</text>
<text x="141.5" y="75.8">A17</text>
<text x="229.1" y="74.5">A17</text>
<text x="229.1" y="77.1">A18</text>
<text x="50" y="78.3">A18</text>
<text x="50" y="83.4">PGM</text>
<text x="141.5" y="78.3">A18</text>
<text x="141.5" y="83.4">PGM</text>
<text x="239.6" y="78.2" transform="rotate(-90 239.6 78.2)">VSS</text>
<text x="50" y="88.5">CE</text>
<text x="141.5" y="88.5">CE</text>
<text x="236.7" y="89.8">GND</text>
<text x="43.8" y="93.6">SST39SF040-70</text>
<text x="50" y="91">OE</text>
<text x="59.4" y="95.3" transform="rotate(-90 59.4 95.3)">16</text>
<text x="60.6" y="90.9" transform="rotate(-90 60.6 90.9)">GND</text>
<text x="60.7" y="93.6">(even,</text>
<text x="67.6" y="93.6">D15..D8)</text>
<text x="136.2" y="93.6">SST39SF040-70</text>
<text x="141.5" y="91">OE</text>
<text x="150.9" y="95.3" transform="rotate(-90 150.9 95.3)">16</text>
<text x="152" y="90.9" transform="rotate(-90 152 90.9)">GND</text>
<text x="153.1" y="93.6">(odd,</text>
<text x="159.2" y="93.6">D7..D0)</text>
<text x="57.7" y="105">GND</text>
<text x="149.1" y="105">GND</text>
<text x="55.2" y="109.1">VCC</text>
<text x="141.6" y="109.1">VCC</text>
<text x="226.7" y="109.1">VCC</text>
<text x="47" y="117.6">U3</text>
<text x="59.7" y="117.6">AS6C4008-55PCN</text>
<text x="78.3" y="117.6">(lower,</text>
<text x="86" y="117.6">D7..D0)</text>
<text x="47.5" y="121.5">A0</text>
<text x="47.5" y="124.1">A1</text>
<text x="58" y="122.4" transform="rotate(-90 58 122.4)">VCC</text>
<text x="62.8" y="121.5">DQ0</text>
<text x="62.8" y="124.1">DQ1</text>
<text x="134.5" y="120.2">U8</text>
<text x="136.9" y="124.1">A0</text>
<text x="144.4" y="125.5" transform="rotate(-90 144.4 125.5)">VCC</text>
<text x="147.4" y="124.1">B0</text>
<text x="219.6" y="120.2">U9</text>
<text x="222" y="124.1">A0</text>
<text x="229.5" y="125.5" transform="rotate(-90 229.5 125.5)">VCC</text>
<text x="232.5" y="124.1">B0</text>
<text x="47.5" y="126.6">A2</text>
<text x="47.5" y="129.1">A3</text>
<text x="47.5" y="131.7">A4</text>
<text x="62.8" y="126.6">DQ2</text>
<text x="62.8" y="129.1">DQ3</text>
<text x="62.8" y="131.7">DQ4</text>
<text x="136.9" y="126.6">A1</text>
<text x="136.9" y="129.1">A2</text>
<text x="136.9" y="131.7">A3</text>
<text x="147.4" y="126.6">B1</text>
<text x="147.4" y="129.1">B2</text>
<text x="147.4" y="131.7">B3</text>
<text x="222" y="126.6">A1</text>
<text x="222" y="129.1">A2</text>
<text x="222" y="131.7">A3</text>
<text x="232.5" y="126.6">B1</text>
<text x="232.5" y="129.1">B2</text>
<text x="232.5" y="131.7">B3</text>
<text x="47.5" y="134.2">A5</text>
<text x="47.5" y="136.8">A6</text>
<text x="62.8" y="134.2">DQ5</text>
<text x="62.8" y="136.8">DQ6</text>
<text x="136.9" y="134.2">A4</text>
<text x="136.9" y="136.8">A5</text>
<text x="147.4" y="134.2">B4</text>
<text x="147.4" y="136.8">B5</text>
<text x="222" y="134.2">A4</text>
<text x="222" y="136.8">A5</text>
<text x="232.5" y="134.2">B4</text>
<text x="232.5" y="136.8">B5</text>
<text x="47.5" y="139.3">A7</text>
<text x="47.5" y="141.8">A8</text>
<text x="62.8" y="139.3">DQ7</text>
<text x="136.9" y="139.3">A6</text>
<text x="136.9" y="141.8">A7</text>
<text x="147.4" y="139.3">B6</text>
<text x="147.4" y="141.8">B7</text>
<text x="222" y="139.3">A6</text>
<text x="222" y="141.8">A7</text>
<text x="232.5" y="139.3">B6</text>
<text x="232.5" y="141.8">B7</text>
<text x="47.5" y="144.4">A9</text>
<text x="47.5" y="146.9">A10</text>
<text x="47.5" y="149.5">A11</text>
<text x="62.8" y="149.5">OE#</text>
<text x="62.9" y="146.9">CE#</text>
<text x="136.9" y="146.9">A-&gt;B</text>
<text x="136.9" y="149.5">CE</text>
<text x="222" y="146.9">A-&gt;B</text>
<text x="222" y="149.5">CE</text>
<text x="47.5" y="152">A12</text>
<text x="47.5" y="154.5">A13</text>
<text x="62.7" y="152">WE#</text>
<text x="128.2" y="153.3">74AHCT245</text>
<text x="140.1" y="153.3">(hi)</text>
<text x="143.3" y="155" transform="rotate(-90 143.3 155)">10</text>
<text x="144.4" y="150.1" transform="rotate(-90 144.4 150.1)">GND</text>
<text x="213.3" y="153.3">74AHCT245</text>
<text x="225.2" y="153.3">(lo)</text>
<text x="228.3" y="155" transform="rotate(-90 228.3 155)">10</text>
<text x="229.5" y="150.1" transform="rotate(-90 229.5 150.1)">GND</text>
<text x="47.5" y="157.1">A14</text>
<text x="47.5" y="159.6">A15</text>
<text x="47.5" y="162.2">A16</text>
<text x="47.5" y="164.7">A17</text>
<text x="47.5" y="167.2">A18</text>
<text x="141.5" y="164.7">GND</text>
<text x="226.6" y="164.7">GND</text>
<text x="58" y="168.4" transform="rotate(-90 58 168.4)">VSS</text>
<text x="55.1" y="179.9">GND</text>
<text x="45.1" y="185.3">VCC</text>
<text x="108.6" y="185.3">VCC</text>
<text x="173.3" y="185.3">VCC</text>
<text x="236.8" y="185.3">VCC</text>
<text x="47.6" y="193.9">C4</text>
<text x="111.1" y="193.9">C5</text>
<text x="175.9" y="193.9">C6</text>
<text x="239.4" y="193.9">C7</text>
<text x="47.6" y="199">100nF</text>
<text x="111.1" y="199">100nF</text>
<text x="175.9" y="199">100nF</text>
<text x="239.4" y="199">100nF</text>
<text x="45" y="207.9">GND</text>
<text x="108.5" y="207.9">GND</text>
<text x="173.2" y="207.9">GND</text>
<text x="236.7" y="207.9">GND</text>
<text x="45.1" y="213.2">VCC</text>
<text x="108.6" y="213.2">VCC</text>
<text x="47.6" y="221.8">C8</text>
<text x="111.1" y="221.8">C9</text>
<text x="47.6" y="226.9">100nF</text>
<text x="111.1" y="226.9">100nF</text>
<text x="45" y="235.8">GND</text>
<text x="108.5" y="235.8">GND</text>
</g>
<g font-size="1.8" fill="#a90000">
<text x="59.4" y="29.3" transform="rotate(-90 59.4 29.3)">32</text>
<text x="150.9" y="29.3" transform="rotate(-90 150.9 29.3)">32</text>
<text x="238.5" y="28" transform="rotate(-90 238.5 28)">32</text>
<text x="45.7" y="31.5">12</text>
<text x="45.7" y="34">11</text>
<text x="71.1" y="31.5">13</text>
<text x="71.1" y="34">14</text>
<text x="137.1" y="31.5">12</text>
<text x="137.1" y="34">11</text>
<text x="162.5" y="31.5">13</text>
<text x="162.5" y="34">14</text>
<text x="226" y="30.2">12</text>
<text x="226" y="32.8">11</text>
<text x="226" y="35.3">10</text>
<text x="248.9" y="30.2">13</text>
<text x="248.9" y="32.8">14</text>
<text x="248.9" y="35.3">15</text>
<text x="45.7" y="36.6">10</text>
<text x="46.3" y="39.1">9</text>
<text x="46.3" y="41.7">8</text>
<text x="71.1" y="36.6">15</text>
<text x="71.1" y="39.1">17</text>
<text x="71.1" y="41.7">18</text>
<text x="137.1" y="36.6">10</text>
<text x="137.7" y="39.1">9</text>
<text x="137.7" y="41.7">8</text>
<text x="162.5" y="36.6">15</text>
<text x="162.5" y="39.1">17</text>
<text x="162.5" y="41.7">18</text>
<text x="226.6" y="37.8">9</text>
<text x="226.6" y="40.4">8</text>
<text x="248.9" y="37.8">17</text>
<text x="248.9" y="40.4">18</text>
<text x="46.3" y="44.2">7</text>
<text x="46.3" y="46.7">6</text>
<text x="71.1" y="44.2">19</text>
<text x="71.1" y="46.7">20</text>
<text x="137.7" y="44.2">7</text>
<text x="137.7" y="46.7">6</text>
<text x="162.5" y="44.2">19</text>
<text x="162.5" y="46.7">20</text>
<text x="226.6" y="42.9">7</text>
<text x="226.6" y="45.5">6</text>
<text x="248.9" y="42.9">19</text>
<text x="248.9" y="45.5">20</text>
<text x="45.7" y="51.8">27</text>
<text x="46.3" y="49.3">5</text>
<text x="71.1" y="49.3">21</text>
<text x="137.1" y="51.8">27</text>
<text x="137.7" y="49.3">5</text>
<text x="162.5" y="49.3">21</text>
<text x="226" y="50.5">27</text>
<text x="226" y="53.1">26</text>
<text x="226.6" y="48">5</text>
<text x="248.9" y="48">21</text>
<text x="45.7" y="54.4">26</text>
<text x="45.7" y="56.9">23</text>
<text x="45.7" y="59.4">25</text>
<text x="137.1" y="54.4">26</text>
<text x="137.1" y="56.9">23</text>
<text x="137.1" y="59.4">25</text>
<text x="226" y="55.6">23</text>
<text x="226" y="58.2">25</text>
<text x="248.9" y="55.6">22</text>
<text x="248.9" y="58.2">24</text>
<text x="45.7" y="64.5">28</text>
<text x="46.3" y="62">4</text>
<text x="137.1" y="64.5">28</text>
<text x="137.7" y="62">4</text>
<text x="226" y="63.2">28</text>
<text x="226.6" y="60.7">4</text>
<text x="226.6" y="65.8">3</text>
<text x="248.9" y="60.7">29</text>
<text x="45.7" y="67.1">29</text>
<text x="46.3" y="69.6">3</text>
<text x="137.1" y="67.1">29</text>
<text x="137.7" y="69.6">3</text>
<text x="226" y="68.3">31</text>
<text x="226.6" y="70.9">2</text>
<text x="45.7" y="74.7">30</text>
<text x="46.3" y="72.1">2</text>
<text x="46.3" y="77.2">1</text>
<text x="137.1" y="74.7">30</text>
<text x="137.7" y="72.1">2</text>
<text x="137.7" y="77.2">1</text>
<text x="226" y="73.4">30</text>
<text x="226.6" y="75.9">1</text>
<text x="45.7" y="82.3">31</text>
<text x="137.1" y="82.3">31</text>
<text x="238.5" y="81.3" transform="rotate(-90 238.5 81.3)">16</text>
<text x="45.7" y="87.4">22</text>
<text x="45.7" y="89.9">24</text>
<text x="137.1" y="87.4">22</text>
<text x="137.1" y="89.9">24</text>
<text x="56.9" y="118.2" transform="rotate(-90 56.9 118.2)">32</text>
<text x="143.3" y="119.4" transform="rotate(-90 143.3 119.4)">20</text>
<text x="228.3" y="119.4" transform="rotate(-90 228.3 119.4)">20</text>
<text x="44.4" y="120.4">12</text>
<text x="44.4" y="122.9">11</text>
<text x="44.4" y="125.5">10</text>
<text x="67.3" y="120.4">13</text>
<text x="67.3" y="122.9">14</text>
<text x="67.3" y="125.5">15</text>
<text x="132.6" y="122.9">2</text>
<text x="132.6" y="125.5">3</text>
<text x="152.4" y="122.9">18</text>
<text x="152.4" y="125.5">17</text>
<text x="217.7" y="122.9">2</text>
<text x="217.7" y="125.5">3</text>
<text x="237.4" y="122.9">18</text>
<text x="237.4" y="125.5">17</text>
<text x="45" y="128">9</text>
<text x="45" y="130.6">8</text>
<text x="67.3" y="128">17</text>
<text x="67.3" y="130.6">18</text>
<text x="132.6" y="128">4</text>
<text x="132.6" y="130.6">5</text>
<text x="152.4" y="128">16</text>
<text x="152.4" y="130.6">15</text>
<text x="217.7" y="128">4</text>
<text x="217.7" y="130.6">5</text>
<text x="237.4" y="128">16</text>
<text x="237.4" y="130.6">15</text>
<text x="45" y="133.1">7</text>
<text x="45" y="135.6">6</text>
<text x="67.3" y="133.1">19</text>
<text x="67.3" y="135.6">20</text>
<text x="132.6" y="133.1">6</text>
<text x="132.6" y="135.6">7</text>
<text x="152.4" y="133.1">14</text>
<text x="152.4" y="135.6">13</text>
<text x="217.7" y="133.1">6</text>
<text x="217.7" y="135.6">7</text>
<text x="237.4" y="133.1">14</text>
<text x="237.4" y="135.6">13</text>
<text x="44.4" y="140.7">27</text>
<text x="44.4" y="143.3">26</text>
<text x="45" y="138.2">5</text>
<text x="67.3" y="138.2">21</text>
<text x="132.6" y="138.2">8</text>
<text x="132.6" y="140.7">9</text>
<text x="152.4" y="138.2">12</text>
<text x="152.4" y="140.7">11</text>
<text x="217.7" y="138.2">8</text>
<text x="217.7" y="140.7">9</text>
<text x="237.4" y="138.2">12</text>
<text x="237.4" y="140.7">11</text>
<text x="44.4" y="145.8">23</text>
<text x="44.4" y="148.3">25</text>
<text x="67.3" y="145.8">22</text>
<text x="67.3" y="148.3">24</text>
<text x="132" y="148.3">19</text>
<text x="132.6" y="145.8">1</text>
<text x="217.1" y="148.3">19</text>
<text x="217.7" y="145.8">1</text>
<text x="44.4" y="153.4">28</text>
<text x="45" y="150.9">4</text>
<text x="45" y="156">3</text>
<text x="67.3" y="150.9">29</text>
<text x="44.4" y="158.5">31</text>
<text x="45" y="161">2</text>
<text x="44.4" y="163.6">30</text>
<text x="45" y="166.1">1</text>
<text x="56.9" y="171.5" transform="rotate(-90 56.9 171.5)">16</text>
</g>
</svg>
